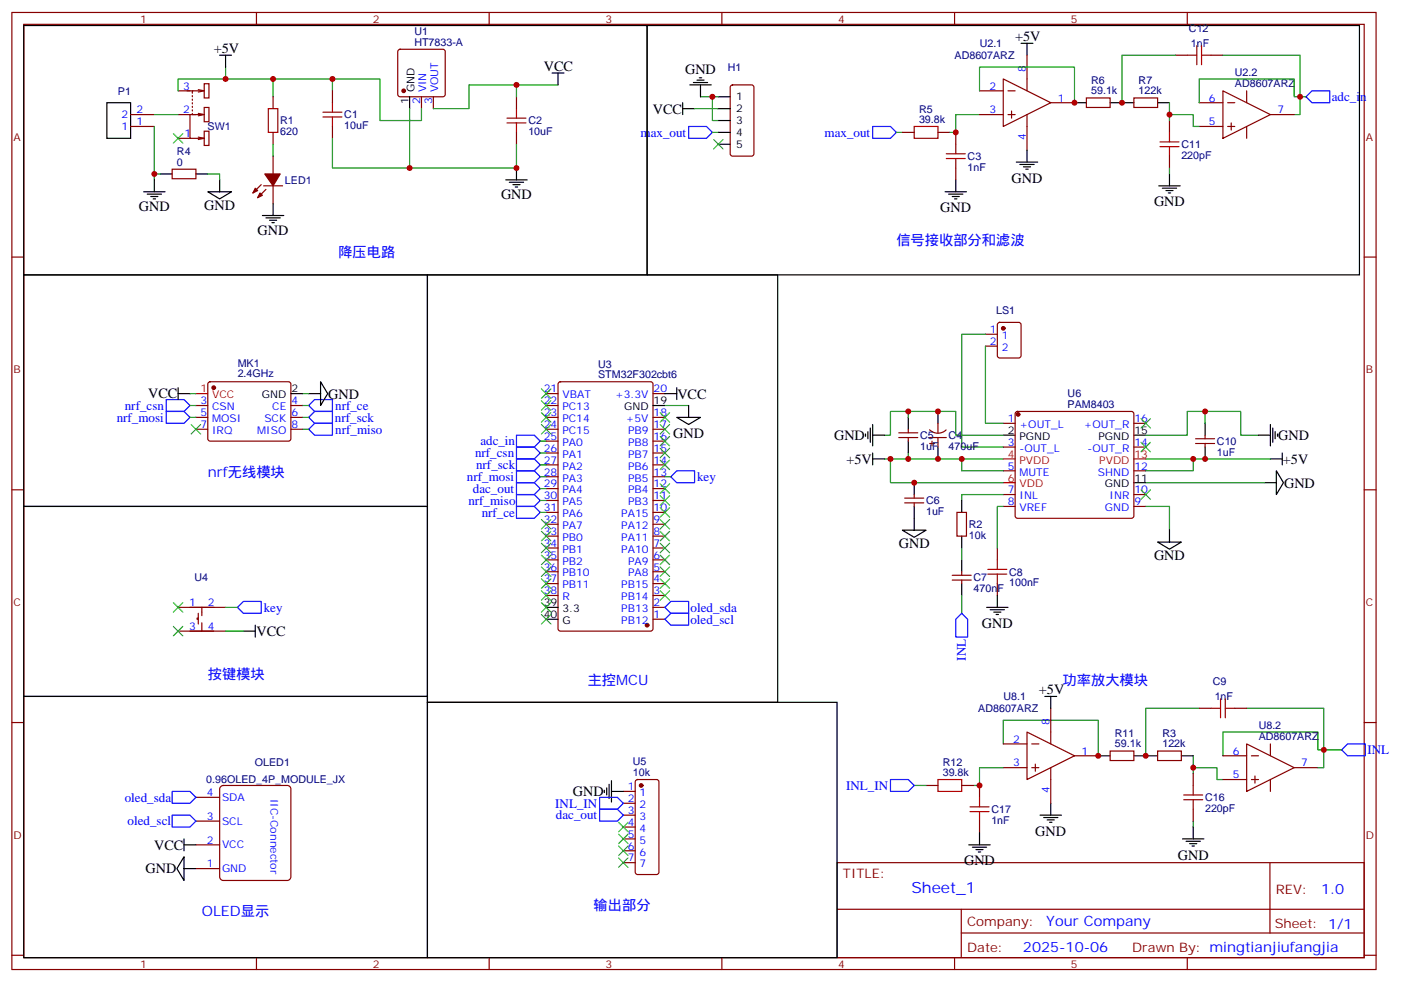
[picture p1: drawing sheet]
<svg xmlns="http://www.w3.org/2000/svg" width="416mm" height="292mm" viewBox="0 0 416 292" stroke-linecap="round" stroke-linejoin="round" font-family="sans-serif">
<g fill="none" stroke="#870000" stroke-width=".35">
<path d="M3.5 3.7h405.4v284.3h-405.4zM7.1 7.2h398.2v277.3h-398.2zM76.2 3.7v3.5M118.4 14.8l.5-.2h12.7l.5 .2 .2 .5v12.7l-.2 .5-.5 .3h-12.7l-.5-.3-.2-.5v-12.7zM145.3 3.7v3.5M214.5 3.7v3.5M283.6 3.7v3.5M305.2 16.4v10.6M349.2 16.4h3.6M352.8 3.7v3.5M359.8 16.4h3.6M38.8 37.6h7.1"/>
<path d="M38.8 34h7.1M52.9 34h5.3M52.9 27h4.4M56.4 34v7.1h4.3M57.1 33.7v.3h2.9M57.1 28.4v.4M57.1 29.5v.3M57.1 30.5v.4M57.1 31.6v.3M57.1 32.6v.4M58.9 33.7l1.8 .3-1.8 .4M58.9 26.6l1.8 .4-1.8 .3"/>
<path d="M60 27h-2.9v.7M60.7 39h1.4v4.2h-1.4zM60.7 31.9h1.4v4.3h-1.4zM60.7 24.9h1.4v4.2h-1.4zM81.1 28.8v3.5M81.1 39.3v3.6M98.8 27v3.5M98.8 37.6v3.5M125.2 28.8v3.5M128.8 28.8v3.5M153.5 28.8v3.5M153.5 39.3v3.6"/>
<path d="M217.2 25.4l.5-.2h5.6l.7 .5v20l-.4 .6-5.9 .1-.7-.5v-20zM268.1 39.3h3.5M278.7 39.3h3.5M284 39.3v3.6M291 34h7.1M291 27h7.1M298.1 23.5l14.1 7-14.1 7.1zM299.5 34h2.1M299.5 27h2.1M300.6 33v2.1M305.2 34v10.6M312.2 30.5h7.1"/>
<path d="M322.8 29.1h7v2.8h-7zM336.9 29.1h7.1v2.8h-7.1zM347.5 35.8v3.5M356.3 37.6h7.1M356.3 30.5h7.1M363.4 27l14.1 7-14.1 7.1zM364.8 37.6h2.1M364.8 30.5h2.1M365.8 36.5v2.1M370.4 27v3.5M370.4 37.6v3.5M377.5 34h7"/>
<path d="M51.2 50.3h7v2.8h-7zM52.9 41.1h3.5M58.9 40.7l1.8 .4M60.7 41.1l-1.8 .4M77.6 54.9l-2.5 2.4M78.3 55.2h5.7M79 56.3l-2.4 2.4M81.1 46.4v5.3M81.1 55.2v5.3M284 49.9v3.5M347.5 46.4v3.5M3.5 76.4h3.6"/>
<path d="M405.3 76.4h3.6M292.8 99.3h3.5M296.6 96l.4-.2h5.7l.6 .4 .1 9.5-.5 .6-5.9 .1-.6-.5-.1-9.4zM62 113.6l.4-.2h23.3l.5 .2 .2 .5v16.5l-.7 .5-23.5-.1-.5-.6v-16.3zM162.3 116.9h3.5M166 113.6l.5-.2h26.8l.7 .4v73l-.4 .6-27.1 .1-.6-.5-.1-72.9zM194 116.9h3.6M292.8 102.8h3.5M58.2 127.5h3.5M58.2 120.5h3.5M58.2 124h3.5M86.4 127.5h3.6"/>
<path d="M86.4 120.5h3.6M86.4 124h3.6M162.3 127.5h3.5M162.3 120.5h3.5M162.3 124h3.5M162.3 138.1h3.5M162.3 134.6h3.5M162.3 131.1h3.5M194 127.5h3.6M194 124h3.6M194 138.1h3.6M194 134.6h3.6"/>
<path d="M194 131.1h3.6M267.1 130h5.6M267.1 128.6h5.6M269.9 127.5v1.1M269.9 130v1.1M276.2 127.7a3.5 3.5 0 0 0 4.9 0M276.2 130h5M276.2 131.8h1.4M276.9 131.1v1.4M278.7 125.8v2.8M278.7 130v2.8M298.1 125.8h3.5"/>
<path d="M298.1 132.8h3.5M298.1 139.9h3.5M301.9 122.4l.4-.2h33.9l.5 .2 .2 .5v30.4l-.2 .5-.5 .2h-33.9l-.5-.2-.2-.5v-30.4zM336.9 125.8h3.5M336.9 132.8h3.5M336.9 139.9h3.5M355.2 131.8h5.7M355.2 130.4h5.7M358.1 129.3v1.1M358.1 131.8v1M3.5 145.5h3.6M162.3 159.3h3.5"/>
<path d="M162.3 155.8h3.5M162.3 152.2h3.5M162.3 148.7h3.5M162.3 145.2h3.5M162.3 141.6h3.5M194 159.3h3.6M194 155.8h3.6M194 152.2h3.6M194 148.7h3.6M194 145.2h3.6M194 141.6h3.6M268.8 149.4h5.7"/>
<path d="M268.8 148h5.7M271.6 146.9v1.1M271.6 149.4v1.1M284.3 152.2h2.9v7.1h-2.9zM298.1 146.9h3.5M298.1 150.5h3.5M336.9 146.9h3.5M336.9 150.5h3.5M405.3 145.5h3.6M162.3 176.9h3.5M162.3 173.4h3.5M162.3 169.9h3.5"/>
<path d="M162.3 166.3h3.5M162.3 162.8h3.5M194 176.9h3.6M194 173.4h3.6M194 169.9h3.6M194 166.3h3.6M194 162.8h3.6M282.9 172.3h5.7M282.9 170.9h5.7M285.8 169.9v1M285.8 172.3v1.1M296.3 162.8v3.5"/>
<path d="M296.3 173.4v3.5M52.9 187.5h14.1M52.9 180.4h14.1M58.9 183.6h-.3v.4h.3M58.9 182.2v3.2M60 180.4v2.5M60 185v2.5M194 180.4h3.6M194 184h3.6M3.5 214.7h3.6M305.2 217.5l14.1 7-14.1 7.1zM312.2 210.4v10.6"/>
<path d="M356.3 210.4h3.5M366.9 210.4h3.5M405.3 214.7h3.6M58.2 236.9h7.1M65.5 233.8l.8-.4h19.1l.8 .4 .2 .6v26.1l-.5 .9-.5 .2h-19.1l-.8-.5-.2-.6v-26.1zM185.2 235.1h3.5M185.2 238.7h3.5M189 231.8l.4-.2h5.7l.6 .4 .1 27.1-.2 .5-.5 .2h-5.7l-.5-.2-.2-.5v-26.8zM275.2 233.4h3.5M285.8 233.4h3.5M291 233.4v3.5M298.1 228.1h7.1"/>
<path d="M298.1 221h7.1M306.6 228.1h2.1M306.6 221h2.1M307.6 227v2.1M312.2 228.1v10.6M319.3 224.5h7M329.8 223.1h7.1v2.9h-7.1zM344 223.1h7v2.9h-7zM354.5 229.8v3.6M363.4 224.5h7M363.4 231.6h7M370.4 221l14.1 7.1-14.1 7z"/>
<path d="M371.8 224.5h2.1M371.8 231.6h2.1M372.9 230.5v2.2M377.5 221v3.5M377.5 231.6v3.5M384.5 228.1h7.1M58.2 243.9h7.1M58.2 251h7.1M58.2 258.1h7.1M185.2 242.2h3.5M185.2 245.7h3.5M185.2 249.2h3.5"/>
<path d="M185.2 252.8h3.5M185.2 256.3h3.5M248.7 256.3h156.6v28.2h-156.6zM291 243.9v3.6M354.5 240.4v3.5M377.3 256.3v20.9M248.7 270.1h156.5M285.6 277.2h119.6M285.6 270.1v14.2M3.5 283.8h3.6M76.2 284.5v3.5M145.3 284.5v3.5"/>
<path d="M214.5 284.5v3.5M283.6 284.5v3.5M352.8 284.5v3.5M405.3 283.8h3.6"/>
</g>
<g fill="none" stroke="#000" stroke-width=".35">
<path d="M7.1 7.6h185.2v74.1h-185.2zM65.3 16.4h3.5M67 16.4v3.5M192.3 7.6h211.6v74.1h-211.6zM303.4 12.9h3.5M305.2 12.9v3.5M31.7 30.5h7.1v10.6h-7.1zM121.7 28.8v3.5M164 21.7h3.6M165.8 21.7v3.5M202.8 32.3h3.6M202.8 30.5v3.5"/>
<path d="M205 25.2h6.3M206 24.5h4.3M207.1 23.8h2.1M207.8 23.1h.7M208.1 25.2v3.6M213.4 28.8h3.6M213.4 32.3h3.6M213.4 35.8h3.6M213.4 39.3h3.6M319.3 30.5h3.5M329.8 30.5h7.1M344 30.5h3.5"/>
<path d="M42.7 57h6.3M43.7 57.7h4.3M44.8 58.4h2.1M45.5 59.1h.7M45.9 53.4v3.6M47.6 51.7h3.6M58.2 51.7h3.5M61.7 57h7.1l-3.5 2.1zM65.3 53.4v3.6M150.3 53.4h6.3M151.3 54.2h4.3M152.4 54.9h2.1"/>
<path d="M153.1 55.6h.7M153.5 49.9v3.5M213.4 42.9h3.6M280.8 57h6.4M281.9 57.7h4.2M282.9 58.4h2.1M283.6 59.1h.7M284 53.4v3.6M302 48.2h6.3M303 48.9h4.3M304.1 49.6h2.1M304.8 50.3h.7"/>
<path d="M305.2 44.6v3.6M344.3 55.2h6.4M345.4 55.9h4.2M346.4 56.6h2.1M347.1 57.3h.7M347.5 51.7v3.5M78 64h6.3M79 64.7h4.3M80.1 65.4h2.1M80.8 66.1h.7M81.1 60.5v3.5M7.1 81.7h119.9v68.8h-119.9z"/>
<path d="M127 81.7h104.1v127h-104.1zM52.9 116.9h3.5M52.9 115.2v3.5M86.4 116.9h3.6M91.7 116.9h3.5M95.2 113.4l2.2 3.5-2.2 3.6zM197.6 116.9h3.5M201.1 115.2v3.5M194 120.5h3.6M201.1 124h7l-3.5 2.1zM204.6 120.5v3.5M257.2 128.9v.7"/>
<path d="M257.9 128.2v2.2M258.6 127.2v4.2M259.3 129.3h3.5M259.3 126.1v6.4M259.3 134.6v3.5M259.3 136.3h3.5M269.9 124v3.5M269.9 131.1v3.5M278.7 122.2v3.6M278.7 132.8v3.5M298.1 129.3h3.5M336.9 129.3h3.5"/>
<path d="M358.1 125.8v3.5M358.1 132.8v3.5M373.9 129.3h3.6M377.5 136.3h3.5M377.5 126.1v6.4M378.2 127.2v4.2M378.9 128.2v2.2M379.2 139.9l2.2 3.5-2.2 3.5zM379.6 128.9v.7M381 134.6v3.5M7.1 150.5h119.9v56.4h-119.9zM268.1 157.5h7.1l-3.6 2.1z"/>
<path d="M271.6 143.4v3.5M271.6 150.5v7M285.8 148.7v3.5M285.8 159.3v3.5M336.9 143.4h3.5M347.5 157.5v3.5M375.7 143.4h3.5M285.8 166.3v3.6M285.8 173.4v3.5M296.3 176.9v3.5M344 161h7l-3.5 2.2zM72.3 187.5h3.5"/>
<path d="M75.8 185.7v3.6M162.3 180.4h3.5M162.3 184h3.5M293.2 180.4h6.3M294.2 181.2h4.2M295.3 181.9h2.1M296 182.6h.7M7.1 206.9h119.9v77.6h-119.9zM127 208.7h121.7v75.8h-121.7zM310.4 206.9h3.6M312.2 206.9v3.5M179.6 234.8v.7"/>
<path d="M180.3 234.1v2.1M181 233v4.2M181.7 235.1h3.5M181.7 232v6.3M312.2 238.7v3.5M326.3 224.5h3.5M336.9 224.5h7.1M351 224.5h3.5M54.7 254.5v7.1l-2.1-3.5zM54.7 251h3.5M54.7 249.2v3.6M54.7 258.1h3.5"/>
<path d="M287.9 251h6.3M288.9 251.7h4.3M290 252.4h2.1M290.7 253.1h.7M291 247.5v3.5M309 242.2h6.4M310.1 242.9h4.2M311.1 243.6h2.2M311.9 244.3h.7M351.4 249.2h6.3M352.4 249.9h4.3M353.5 250.6h2.1"/>
<path d="M354.2 251.4h.7M354.5 245.7v3.5"/>
</g>
<g fill="none" stroke="#008700" stroke-width=".35">
<path d="M67 19.9v3.6M349.2 16.4h-15.8v14.1M363.4 16.4h22.9v17.6h-1.8M45.9 34h7M45.9 37.6v15.8M52.9 27v-3.5h45.9v3.5M81.1 23.5v5.3M98.8 23.5h14.1v12.3h12.3v-3.5M121.7 32.3v17.6M153.5 25.2v3.6M165.8 25.2h-26.5v7.1h-10.5M206.4 32.3h7"/>
<path d="M208.1 28.8h5.3M211.7 28.8v7h1.7M211.7 39.3h1.7M266.3 39.3h1.8M291 34h-7v5.3h-1.8M291 27v-7.1h28.3v10.6M347.5 34h7v3.6h1.8M347.5 30.5v5.3M388.1 28.8h-3.6v-5.3h-28.2v7M45.9 51.7h1.7M61.7 51.7h3.6v1.7M81.1 42.9v3.5"/>
<path d="M98.8 41.1v8.8h54.7v-7M347.5 49.9v1.8M292.8 99.3h-7v33.5h12.3M56.4 116.9h1.8M90 116.9h1.7M292.8 102.8v23h5.3M56.4 120.5h1.8M56.4 124h1.8M90 120.5h1.7M90 124h1.7M90 127.5h1.7M160.5 131.1h1.8"/>
<path d="M160.5 134.6h1.8M160.5 138.1h1.8M197.6 120.5h7M262.8 129.3h1.8v-7.1h19.4v7.1h14.1M262.8 136.3h35.3M264.6 136.3v7.1h33.5M269.9 122.2v1.8M269.9 134.6v1.7M285.8 136.3v3.6h12.3M340.4 129.3h12.4v-7.1h15.9v7.1h5.2M340.4 136.3h37.1M354.5 136.3v3.6h-14.1"/>
<path d="M358.1 122.2v3.6M160.5 141.6h1.8M160.5 148.7h1.8M160.5 152.2h1.8M160.5 145.2h1.8M197.6 141.6h1.7M298.1 146.9h-12.3v1.8M298.1 150.5h-1.8v12.3M340.4 150.5h7.1v7M340.4 143.4h35.3M285.8 162.8v3.5M285.8 176.9v5.3"/>
<path d="M67 187.5h5.3M67 180.4h3.6M356.3 210.4h-15.9v14.1M370.4 210.4h22.9v17.7h-1.7M271.6 233.4h3.6M298.1 221v-7h28.2v10.5M298.1 228.1h-7.1v5.3h-1.7M354.5 228.1h7.1v3.5h1.8M354.5 224.5v5.3M398.6 222.8h-7v-5.3h-28.2v7M354.5 243.9v1.8"/>
</g>
<g fill="none" stroke="#a10000" stroke-width=".35">
<path d="M352.8 16.4h2.8M355.6 13.6v5.6M357 16.4h2.8M357 13.6v5.6M79.7 32.3h2.8v7h-2.8zM96 33.3h5.6M96 34.7h5.6M98.8 30.5v2.8M98.8 34.7v2.9M150.6 35.1h5.7M150.6 36.5h5.7M153.5 32.3v2.8"/>
<path d="M153.5 36.5v2.8M271.6 37.6h7.1v3.5h-7.1zM347.5 39.3v2.9M281.2 45.7h5.6M281.2 47.1h5.6M284 42.9v2.8M284 47.1v2.8M344.7 42.2h5.6M344.7 43.6h5.6M347.5 43.6v2.8M293.5 169.2h5.7M293.5 170.6h5.7"/>
<path d="M296.3 166.3v2.9M296.3 170.6v2.8M359.8 210.4h2.9M362.7 207.6v5.7M364.1 210.4h2.8M364.1 207.6v5.7M278.7 231.6h7.1v3.5h-7.1zM288.2 239.7h5.7M291 236.9v2.8M351.7 236.2h5.7M351.7 237.6h5.7M354.5 233.4v2.8"/>
<path d="M354.5 237.6v2.8M288.2 241.1h5.7M291 241.1v2.8"/>
</g>
<g fill="#870000" stroke="#870000" stroke-width=".35">
<path d="M77.3 57.3l.7 .7-1.4 .7z"/>
<path d="M75.8 55.9l.8 .7-1.5 .7z"/>
<path d="M78.7 51.7h4.6l-2.2 3.5z"/>
<circle cx="119.9" cy="27" r=".53"/>
<circle cx="63.5" cy="115.2" r=".53"/>
<circle cx="298.1" cy="97.5" r=".53"/>
<circle cx="192.3" cy="185.7" r=".53"/>
<circle cx="302.5" cy="123.1" r=".53"/>
<circle cx="190.5" cy="233.4" r=".53"/>
</g>
<g fill="none" stroke="#00f" stroke-width=".35">
<path d="M204.6 37.6h5.3l1.8 1.7-1.8 1.8h-5.3zM259.3 37.6h5.3l1.7 1.7-1.7 1.8h-5.3zM388.1 28.8l1.7-1.8h5.3v3.5h-5.3zM49.4 118.7h5.3l1.7 1.8-1.7 1.7h-5.3zM49.4 122.2h5.3l1.7 1.8-1.7 1.8h-5.3zM91.7 120.5l1.8-1.8h5.3v3.5h-5.3zM91.7 124l1.8-1.8h5.3v3.6h-5.3zM91.7 127.5l1.8-1.7h5.3v3.5h-5.3zM153.5 129.3h5.2l1.8 1.8-1.8 1.7h-5.2zM153.5 132.8h5.2l1.8 1.8-1.8 1.7h-5.2zM153.5 136.3h5.2l1.8 1.8-1.8 1.8h-5.2zM153.5 139.9h5.2l1.8 1.7-1.8 1.8h-5.2z"/>
<path d="M153.5 146.9h5.2l1.8 1.8-1.8 1.8h-5.2zM153.5 150.5h5.2l1.8 1.7-1.8 1.8h-5.2zM153.5 143.4h5.2l1.8 1.8-1.8 1.7h-5.2zM199.3 141.6l1.8-1.7h5.3v3.5h-5.3zM70.6 180.4l1.7-1.7h5.3v3.5h-5.3zM197.6 184l1.7-1.8h5.3v3.5h-5.3zM197.6 180.4l1.7-1.7h5.3v3.5h-5.3zM284 184l1.8-1.8 1.7 1.8v5.3h-3.5zM51.2 235.1h5.2l1.8 1.8-1.8 1.8h-5.2zM178.2 236.9h5.2l1.8 1.8-1.8 1.7h-5.2zM264.6 231.6h5.3l1.7 1.8-1.7 1.7h-5.3zM398.6 222.8l1.8-1.8h5.3v3.5h-5.3z"/>
<path d="M51.2 242.2h5.2l1.8 1.7-1.8 1.8h-5.2zM178.2 240.4h5.2l1.8 1.8-1.8 1.7h-5.2z"/>
</g>
<g fill="none" stroke="#3c3" stroke-width=".35">
<path d="M51.5 39.7l2.8 2.8M54.3 39.7l-2.8 2.8M212 41.5l2.8 2.8M214.8 41.5l-2.8 2.8M160.9 115.5l2.8 2.9M160.9 119.1l2.8 2.8M163.7 115.5l-2.8 2.9M163.7 119.1l-2.8 2.8M56.8 126.1l2.8 2.8M59.6 126.1l-2.8 2.8M160.9 122.6l2.8 2.8M160.9 126.1l2.8 2.8"/>
<path d="M163.7 122.6l-2.8 2.8M163.7 126.1l-2.8 2.8M196.1 122.6l2.9 2.8M196.1 126.1l2.9 2.8M196.1 129.6l2.9 2.9M196.1 133.2l2.9 2.8M196.1 136.7l2.9 2.8M199 122.6l-2.9 2.8M199 126.1l-2.9 2.8M199 129.6l-2.9 2.9M199 133.2l-2.9 2.8M199 136.7l-2.9 2.8"/>
<path d="M339 124.4l2.8 2.8M339 131.4l2.8 2.8M341.8 124.4l-2.8 2.8M341.8 131.4l-2.8 2.8M160.9 154.3l2.8 2.9M160.9 157.9l2.8 2.8M163.7 154.3l-2.8 2.9M163.7 157.9l-2.8 2.8M196.1 143.8l2.9 2.8M196.1 147.3l2.9 2.8M196.1 150.8l2.9 2.8M196.1 154.3l2.9 2.9"/>
<path d="M196.1 157.9l2.9 2.8M199 147.3l-2.9 2.8M199 143.8l-2.9 2.8M199 150.8l-2.9 2.8M199 154.3l-2.9 2.9M199 157.9l-2.9 2.8M339 145.5l2.8 2.8M341.8 145.5l-2.8 2.8M51.5 179l2.8 2.9M54.3 179l-2.8 2.9M160.9 161.4l2.8 2.8M160.9 164.9l2.8 2.8"/>
<path d="M160.9 168.5l2.8 2.8M160.9 172l2.8 2.8M160.9 175.5l2.8 2.8M160.9 179l2.8 2.9M163.7 161.4l-2.8 2.8M163.7 164.9l-2.8 2.8M163.7 168.5l-2.8 2.8M163.7 172l-2.8 2.8M163.7 175.5l-2.8 2.8M163.7 179l-2.8 2.9M196.1 161.4l2.9 2.8M196.1 164.9l2.9 2.8"/>
<path d="M196.1 168.5l2.9 2.8M196.1 172l2.9 2.8M196.1 175.5l2.9 2.8M199 161.4l-2.9 2.8M199 164.9l-2.9 2.8M199 168.5l-2.9 2.8M199 172l-2.9 2.8M199 175.5l-2.9 2.8M51.5 186.1l2.8 2.8M54.3 186.1l-2.8 2.8M160.9 182.6l2.8 2.8M163.7 182.6l-2.8 2.8"/>
<path d="M183.8 251.4l2.8 2.8M183.8 254.9l2.8 2.8M183.8 244.3l2.8 2.8M183.8 247.8l2.8 2.8M186.6 251.4l-2.8 2.8M186.6 254.9l-2.8 2.8M186.6 244.3l-2.8 2.8M186.6 247.8l-2.8 2.8"/>
</g>
<path d="M58.2 116.9h3.5M298.1 136.3h3.5M336.9 136.3h3.5M298.1 143.4h3.5" fill="none" stroke="#f00" stroke-width=".35"/>
<g fill="#c00">
<circle cx="81.1" cy="23.5" r=".88"/>
<circle cx="153.5" cy="49.9" r=".88"/>
<circle cx="121.7" cy="49.9" r=".88"/>
<circle cx="98.8" cy="23.5" r=".88"/>
<circle cx="153.5" cy="25.2" r=".88"/>
<circle cx="67" cy="23.5" r=".88"/>
<circle cx="211.7" cy="28.8" r=".88"/>
<circle cx="269.9" cy="136.3" r=".88"/>
<circle cx="269.9" cy="122.2" r=".88"/>
<circle cx="285.8" cy="136.3" r=".88"/>
<circle cx="264.6" cy="136.3" r=".88"/>
<circle cx="271.6" cy="143.4" r=".88"/>
<circle cx="358.1" cy="136.3" r=".88"/>
<circle cx="358.1" cy="122.2" r=".88"/>
<circle cx="354.5" cy="136.3" r=".88"/>
<circle cx="45.9" cy="51.7" r=".88"/>
<circle cx="278.7" cy="122.2" r=".88"/>
<circle cx="278.7" cy="136.3" r=".88"/>
<circle cx="284" cy="39.3" r=".88"/>
<circle cx="333.4" cy="30.5" r=".88"/>
<circle cx="386.3" cy="28.8" r=".88"/>
<circle cx="319.3" cy="30.5" r=".88"/>
<circle cx="347.5" cy="34" r=".88"/>
<circle cx="354.5" cy="228.1" r=".88"/>
<circle cx="326.3" cy="224.5" r=".88"/>
<circle cx="393.3" cy="222.8" r=".88"/>
<circle cx="340.4" cy="224.5" r=".88"/>
<circle cx="291" cy="233.4" r=".88"/>
</g>
<text font-size="4.6" fill="#00f" x="270.8" y="265.3">Sheet_1</text>
<g font-size="4.2">
<text x="63.5" y="15.7">+5V</text>
<text x="301.6" y="12.2">+5V</text>
<text x="161.6" y="21">VCC</text>
<text x="203.6" y="21.9">GND</text>
<text x="194" y="33.8">VCC</text>
<text x="148.9" y="59.1">GND</text>
<text x="300.6" y="54.3">GND</text>
<text x="41.3" y="62.6">GND</text>
<text x="60.7" y="62.3">GND</text>
<text x="279.4" y="63.1">GND</text>
<text x="342.9" y="61.3">GND</text>
<text x="76.6" y="69.7">GND</text>
<text x="44" y="118.4">VCC</text>
<text x="97.5" y="118.4">GND</text>
<text x="201.3" y="118.4">VCC</text>
<text x="200" y="130.1">GND</text>
<text x="247.8" y="130.7">GND</text>
<text x="379.8" y="130.8">GND</text>
<text x="251.5" y="137.8">+5V</text>
<text x="381.2" y="137.8">+5V</text>
<text x="381.5" y="144.9">GND</text>
<text x="267.1" y="162.8">GND</text>
<text x="342.9" y="166.3">GND</text>
<text x="76.2" y="188.9">VCC</text>
<text x="291.7" y="186.5">GND</text>
<text x="308.7" y="206.2">+5V</text>
<text x="170.2" y="236.5">GND</text>
<text x="307.6" y="248.3">GND</text>
<text x="45.8" y="252.4">VCC</text>
<text x="286.5" y="257.1">GND</text>
<text x="350" y="255.4">GND</text>
<text x="43.2" y="259.5">GND</text>
</g>
<g font-size="4.2" fill="#00f">
<text x="100.5" y="76.4">降压电路</text>
<text x="266.3" y="72.8">信号接收部分和滤波</text>
<text x="61.7" y="141.6">nrf无线模块</text>
<text x="61.7" y="201.6">按键模块</text>
<text x="174.6" y="203.4">主控MCU</text>
<text x="315.7" y="203.4">功率放大模块</text>
<text x="392.5" y="265.6">1.0</text>
<text x="60" y="272.2">OLED显示</text>
<text x="176.4" y="270.4">输出部分</text>
<text x="310.9" y="275.1">Your Company</text>
<text x="304" y="282.9">2025-10-06</text>
</g>
<g font-size="3.9" fill="#00f">
<text x="395.7" y="30">adc_in</text>
<text x="190.3" y="40.6">max_out</text>
<text x="245" y="40.6">max_out</text>
<text x="34.7" y="125.3">nrf_mosi</text>
<text x="37.1" y="121.7">nrf_csn</text>
<text x="99.5" y="125.3">nrf_sck</text>
<text x="99.6" y="121.7">nrf_ce</text>
<text x="99.6" y="128.8">nrf_miso</text>
<text x="141.1" y="135.9">nrf_csn</text>
<text x="142.7" y="132.3">adc_in</text>
<text x="138.7" y="142.9">nrf_mosi</text>
<text x="141.5" y="139.4">nrf_sck</text>
<text x="207.1" y="142.9">key</text>
<text x="139.2" y="150">nrf_miso</text>
<text x="140.5" y="146.4">dac_out</text>
<text x="143.1" y="153.5">nrf_ce</text>
<text x="78.4" y="181.7">key</text>
<text x="205.2" y="185.3">oled_scl</text>
<text x="205.2" y="181.8">oled_sda</text>
<text x="287" y="196.2" transform="rotate(-90 287 196.2)">INL</text>
<text x="406.3" y="224">INL</text>
<text x="37.1" y="238.2">oled_sda</text>
<text x="165" y="239.9">INL_IN</text>
<text x="251.4" y="234.6">INL_IN</text>
<text x="37.9" y="245.2">oled_scl</text>
<text x="165.2" y="243.5">dac_out</text>
</g>
<g font-size="3.9" fill="#800">
<text x="250.5" y="260.9">TITLE:</text>
<text x="379.1" y="265.6">REV:</text>
<text x="287.4" y="275.1">Company:</text>
<text x="378.7" y="275.7">Sheet: 1/1</text>
<text x="287.4" y="282.8">Date:</text>
<text x="336.4" y="282.8">Drawn By: mingtianjiufangjia</text>
</g>
<g font-size="3.2" fill="#800">
<text x="41.6" y="6.7">1</text>
<text x="110.8" y="6.7">2</text>
<text x="179.9" y="6.7">3</text>
<text x="249.1" y="6.7">4</text>
<text x="318.2" y="6.7">5</text>
<text x="4.1" y="41.8">A</text>
<text x="405.9" y="41.8">A</text>
<text x="4.1" y="110.9">B</text>
<text x="405.9" y="110.9">B</text>
<text x="4.1" y="180.1">C</text>
<text x="405.9" y="180.1">C</text>
<text x="4.1" y="249.2">D</text>
<text x="405.9" y="249.2">D</text>
<text x="41.6" y="287.5">1</text>
<text x="110.8" y="287.5">2</text>
<text x="179.9" y="287.5">3</text>
<text x="249.1" y="287.5">4</text>
<text x="318.2" y="287.5">5</text>
</g>
<g font-size="3.2" fill="#000080">
<text x="123.1" y="10.4">U1</text>
<text x="353.3" y="9.5">C12</text>
<text x="123.1" y="13.6">HT7833-A</text>
<text x="283.6" y="17.5">AD8607ARZ</text>
<text x="291.1" y="14">U2.1</text>
<text x="353.9" y="14">1nF</text>
<text x="216.3" y="21">H1</text>
<text x="366.9" y="22.7">U2.2</text>
<text x="35" y="28.1">P1</text>
<text x="324.2" y="28">59.1k</text>
<text x="324.2" y="25">R6</text>
<text x="338.3" y="28">122k</text>
<text x="338.3" y="25">R7</text>
<text x="366.9" y="25.9">AD8607ARZ</text>
<text x="102.3" y="35.2">C1</text>
<text x="273.1" y="33.4">R5</text>
<text x="61.7" y="38.7">SW1</text>
<text x="83.3" y="40.1">620</text>
<text x="83.3" y="36.9">R1</text>
<text x="102.3" y="38.3">10uF</text>
<text x="157" y="40.1">10uF</text>
<text x="157" y="36.9">C2</text>
<text x="273.1" y="36.5">39.8k</text>
<text x="52.6" y="46.1">R4</text>
<text x="287.5" y="47.6">C3</text>
<text x="351" y="47.1">220pF</text>
<text x="351" y="44.1">C11</text>
<text x="52.6" y="49.2">0</text>
<text x="287.5" y="50.7">1nF</text>
<text x="84.7" y="54.6">LED1</text>
<text x="296" y="93.4">LS1</text>
<text x="70.6" y="112.1">2.4GHz</text>
<text x="70.6" y="109.1">MK1</text>
<text x="177.7" y="112.4">STM32F302cbt6</text>
<text x="177.7" y="109.3">U3</text>
<text x="317.2" y="118.1">U6</text>
<text x="317.2" y="121.1">PAM8403</text>
<text x="273.4" y="130.4">C5</text>
<text x="281.9" y="130.4">C4</text>
<text x="273.4" y="133.6">1uF</text>
<text x="281.9" y="133.6">470uF</text>
<text x="361.6" y="135.4">1uF</text>
<text x="361.6" y="132.2">C10</text>
<text x="275.2" y="149.8">C6</text>
<text x="275.2" y="153">1uF</text>
<text x="287.9" y="160.1">10k</text>
<text x="287.9" y="156.9">R2</text>
<text x="57.8" y="172.6">U4</text>
<text x="289.3" y="172.8">C7</text>
<text x="299.9" y="171">C8</text>
<text x="289.3" y="175.9">470nF</text>
<text x="299.9" y="174.2">100nF</text>
<text x="360.3" y="203.5">C9</text>
<text x="298.1" y="208">U8.1</text>
<text x="360.9" y="208.1">1nF</text>
<text x="290.7" y="211.6">AD8607ARZ</text>
<text x="331.3" y="219">R11</text>
<text x="345.4" y="219">R3</text>
<text x="374" y="219.9">AD8607ARZ</text>
<text x="374" y="216.7">U8.2</text>
<text x="75.7" y="227.6">OLED1</text>
<text x="188" y="227.4">U5</text>
<text x="280.1" y="227.5">R12</text>
<text x="331.3" y="222.1">59.1k</text>
<text x="345.4" y="222.1">122k</text>
<text x="61.3" y="232.7">0.96OLED_4P_MODULE_JX</text>
<text x="188" y="230.5">10k</text>
<text x="280.1" y="230.5">39.8k</text>
<text x="358.1" y="238.1">C16</text>
<text x="294.6" y="244.7">1nF</text>
<text x="294.6" y="241.6">C17</text>
<text x="358.1" y="241.2">220pF</text>
</g>
<g font-size="3.2" fill="#00f">
<text x="304.8" y="21.3" transform="rotate(-90 304.8 21.3)">8</text>
<text x="54.4" y="26.6">3</text>
<text x="126.6" y="27.4" transform="rotate(-90 126.6 27.4)">VIN</text>
<text x="130.2" y="27.4" transform="rotate(-90 130.2 27.4)">VOUT</text>
<text x="294" y="26.6">2</text>
<text x="36.1" y="35.1">2</text>
<text x="40.6" y="33.7">2</text>
<text x="54.4" y="33.7">2</text>
<text x="124.9" y="30.9" transform="rotate(-90 124.9 30.9)">2</text>
<text x="128.4" y="30.9" transform="rotate(-90 128.4 30.9)">3</text>
<text x="294" y="33.7">3</text>
<text x="314.3" y="30.2">1</text>
<text x="359.2" y="30.2">6</text>
<text x="379.6" y="33.7">7</text>
<text x="36.1" y="38.6">1</text>
<text x="40.6" y="37.2">1</text>
<text x="54.8" y="40.7">1</text>
<text x="304.8" y="41.7" transform="rotate(-90 304.8 41.7)">4</text>
<text x="359.2" y="37.2">5</text>
<text x="294.1" y="99">1</text>
<text x="297.6" y="100.7">1</text>
<text x="294.1" y="102.5">2</text>
<text x="297.6" y="104.2">2</text>
<text x="161.6" y="116.6">21</text>
<text x="167.1" y="118.4">VBAT</text>
<text x="182.8" y="118.4">+3.3V</text>
<text x="194.2" y="116.6">20</text>
<text x="59.5" y="120.1">3</text>
<text x="59.5" y="123.6">5</text>
<text x="63" y="121.9">CSN</text>
<text x="63" y="125.4">MOSI</text>
<text x="78.5" y="125.4">SCK</text>
<text x="80.9" y="121.9">CE</text>
<text x="86.6" y="123.6">6</text>
<text x="86.6" y="120.1">4</text>
<text x="161.6" y="120.1">22</text>
<text x="161.6" y="123.6">23</text>
<text x="167.1" y="121.9">PC13</text>
<text x="167.1" y="125.4">PC14</text>
<text x="185.9" y="125.4">+5V</text>
<text x="194.2" y="123.6">18</text>
<text x="299.4" y="125.4">1</text>
<text x="337.1" y="125.4">16</text>
<text x="59.5" y="127.2">7</text>
<text x="63" y="128.9">IRQ</text>
<text x="76.5" y="128.9">MISO</text>
<text x="86.6" y="127.2">8</text>
<text x="161.6" y="127.2">24</text>
<text x="161.6" y="130.7">25</text>
<text x="167.1" y="128.9">PC15</text>
<text x="186.6" y="128.9">PB9</text>
<text x="194.2" y="130.7">16</text>
<text x="194.2" y="127.2">17</text>
<text x="302.9" y="127.2">+OUT_L</text>
<text x="322" y="127.2">+OUT_R</text>
<text x="161.6" y="134.2">26</text>
<text x="161.6" y="137.8">27</text>
<text x="167.1" y="132.5">PA0</text>
<text x="167.1" y="136">PA1</text>
<text x="186.6" y="136">PB7</text>
<text x="186.6" y="132.5">PB8</text>
<text x="194.2" y="137.8">14</text>
<text x="194.2" y="134.2">15</text>
<text x="299.4" y="132.5">3</text>
<text x="302.9" y="134.2">-OUT_L</text>
<text x="323.2" y="134.2">-OUT_R</text>
<text x="337.1" y="132.5">14</text>
<text x="161.6" y="141.3">28</text>
<text x="167.1" y="139.5">PA2</text>
<text x="167.1" y="143.1">PA3</text>
<text x="186.6" y="143.1">PB5</text>
<text x="186.6" y="139.5">PB6</text>
<text x="194.2" y="141.3">13</text>
<text x="299.4" y="139.5">5</text>
<text x="302.9" y="141.3">MUTE</text>
<text x="326.2" y="141.3">SHND</text>
<text x="337.1" y="139.5">12</text>
<text x="161.6" y="144.8">29</text>
<text x="161.6" y="148.3">30</text>
<text x="167.1" y="146.6">PA4</text>
<text x="186.6" y="146.6">PB4</text>
<text x="194.2" y="148.3">11</text>
<text x="194.2" y="144.8">12</text>
<text x="299.4" y="146.6">7</text>
<text x="302.9" y="148.3">INL</text>
<text x="329.7" y="148.3">INR</text>
<text x="337.1" y="146.6">10</text>
<text x="161.6" y="151.9">31</text>
<text x="161.6" y="155.4">32</text>
<text x="167.1" y="150.1">PA5</text>
<text x="167.1" y="153.6">PA6</text>
<text x="184.6" y="153.6">PA15</text>
<text x="186.6" y="150.1">PB3</text>
<text x="194.2" y="155.4">9</text>
<text x="194.2" y="151.9">10</text>
<text x="299.4" y="150.1">8</text>
<text x="302.9" y="151.9">VREF</text>
<text x="328.3" y="151.9">GND</text>
<text x="337.1" y="150.1">9</text>
<text x="161.6" y="158.9">33</text>
<text x="167.1" y="157.2">PA7</text>
<text x="167.1" y="160.7">PB0</text>
<text x="184.6" y="160.7">PA11</text>
<text x="184.6" y="157.2">PA12</text>
<text x="194.2" y="158.9">8</text>
<text x="161.6" y="162.5">34</text>
<text x="161.6" y="166">35</text>
<text x="167.1" y="164.2">PB1</text>
<text x="167.1" y="167.7">PB2</text>
<text x="184.6" y="164.2">PA10</text>
<text x="186.6" y="167.7">PA9</text>
<text x="194.2" y="166">6</text>
<text x="194.2" y="162.5">7</text>
<text x="161.6" y="169.5">36</text>
<text x="161.6" y="173">37</text>
<text x="167.1" y="171.3">PB10</text>
<text x="186.6" y="171.3">PA8</text>
<text x="194.2" y="173">4</text>
<text x="194.2" y="169.5">5</text>
<text x="161.6" y="176.6">38</text>
<text x="167.1" y="174.8">PB11</text>
<text x="167.1" y="178.3">R</text>
<text x="184.6" y="178.3">PB14</text>
<text x="184.6" y="174.8">PB15</text>
<text x="194.2" y="176.6">3</text>
<text x="56.2" y="180.1">1</text>
<text x="61.7" y="180.1">2</text>
<text x="184.6" y="185.4">PB12</text>
<text x="184.6" y="181.9">PB13</text>
<text x="194.2" y="183.6">1</text>
<text x="194.2" y="180.1">2</text>
<text x="56.2" y="187.1">3</text>
<text x="61.7" y="187.1">4</text>
<text x="311.9" y="215.4" transform="rotate(-90 311.9 215.4)">8</text>
<text x="301" y="220.7">2</text>
<text x="301" y="227.7">3</text>
<text x="321.4" y="224.2">1</text>
<text x="366.3" y="224.2">6</text>
<text x="386.6" y="227.7">7</text>
<text x="366.3" y="231.2">5</text>
<text x="61.5" y="236.5">4</text>
<text x="66" y="237.9">SDA</text>
<text x="80.4" y="237.3" transform="rotate(90 80.4 237.3)">IIC-Connector</text>
<text x="186.5" y="234.8">1</text>
<text x="186.5" y="238.3">2</text>
<text x="190" y="236.5">1</text>
<text x="311.9" y="235.7" transform="rotate(-90 311.9 235.7)">4</text>
<text x="61.5" y="243.6">3</text>
<text x="66" y="245">SCL</text>
<text x="186.5" y="241.8">3</text>
<text x="186.5" y="245.4">4</text>
<text x="190" y="240.1">2</text>
<text x="190" y="243.6">3</text>
<text x="61.5" y="250.6">2</text>
<text x="186.5" y="248.9">5</text>
<text x="190" y="247.1">4</text>
<text x="190" y="250.6">5</text>
<text x="61.5" y="257.7">1</text>
<text x="66" y="252.1">VCC</text>
<text x="186.5" y="252.4">6</text>
<text x="186.5" y="255.9">7</text>
<text x="190" y="254.2">6</text>
<text x="190" y="257.7">7</text>
<text x="66" y="259.1">GND</text>
</g>
<g font-size="3.2">
<text x="123.1" y="27.4" transform="rotate(-90 123.1 27.4)">GND</text>
<text x="218.7" y="29.8">1</text>
<text x="121.4" y="30.9" transform="rotate(-90 121.4 30.9)">1</text>
<text x="218.7" y="33.3">2</text>
<text x="218.7" y="36.9">3</text>
<text x="218.7" y="40.4">4</text>
<text x="218.7" y="43.9">5</text>
<text x="77.8" y="118.4">GND</text>
<text x="86.6" y="116.6">2</text>
<text x="185.4" y="121.9">GND</text>
<text x="194.2" y="120.1">19</text>
<text x="299.4" y="128.9">2</text>
<text x="302.9" y="130.7">PGND</text>
<text x="326.4" y="130.7">PGND</text>
<text x="337.1" y="128.9">15</text>
<text x="337.1" y="143.1">11</text>
<text x="328.3" y="144.8">GND</text>
<text x="161.6" y="180.1">39</text>
<text x="161.6" y="183.6">40</text>
<text x="167.1" y="181.9">3.3</text>
<text x="167.1" y="185.4">G</text>
</g>
<g font-size="3.2" fill="#f00">
<text x="59.5" y="116.6">1</text>
<text x="63" y="118.4">VCC</text>
<text x="299.4" y="136">4</text>
<text x="302.9" y="137.8">PVDD</text>
<text x="326.6" y="137.8">PVDD</text>
<text x="337.1" y="136">13</text>
<text x="299.4" y="143.1">6</text>
<text x="302.9" y="144.8">VDD</text>
</g>
</svg>
